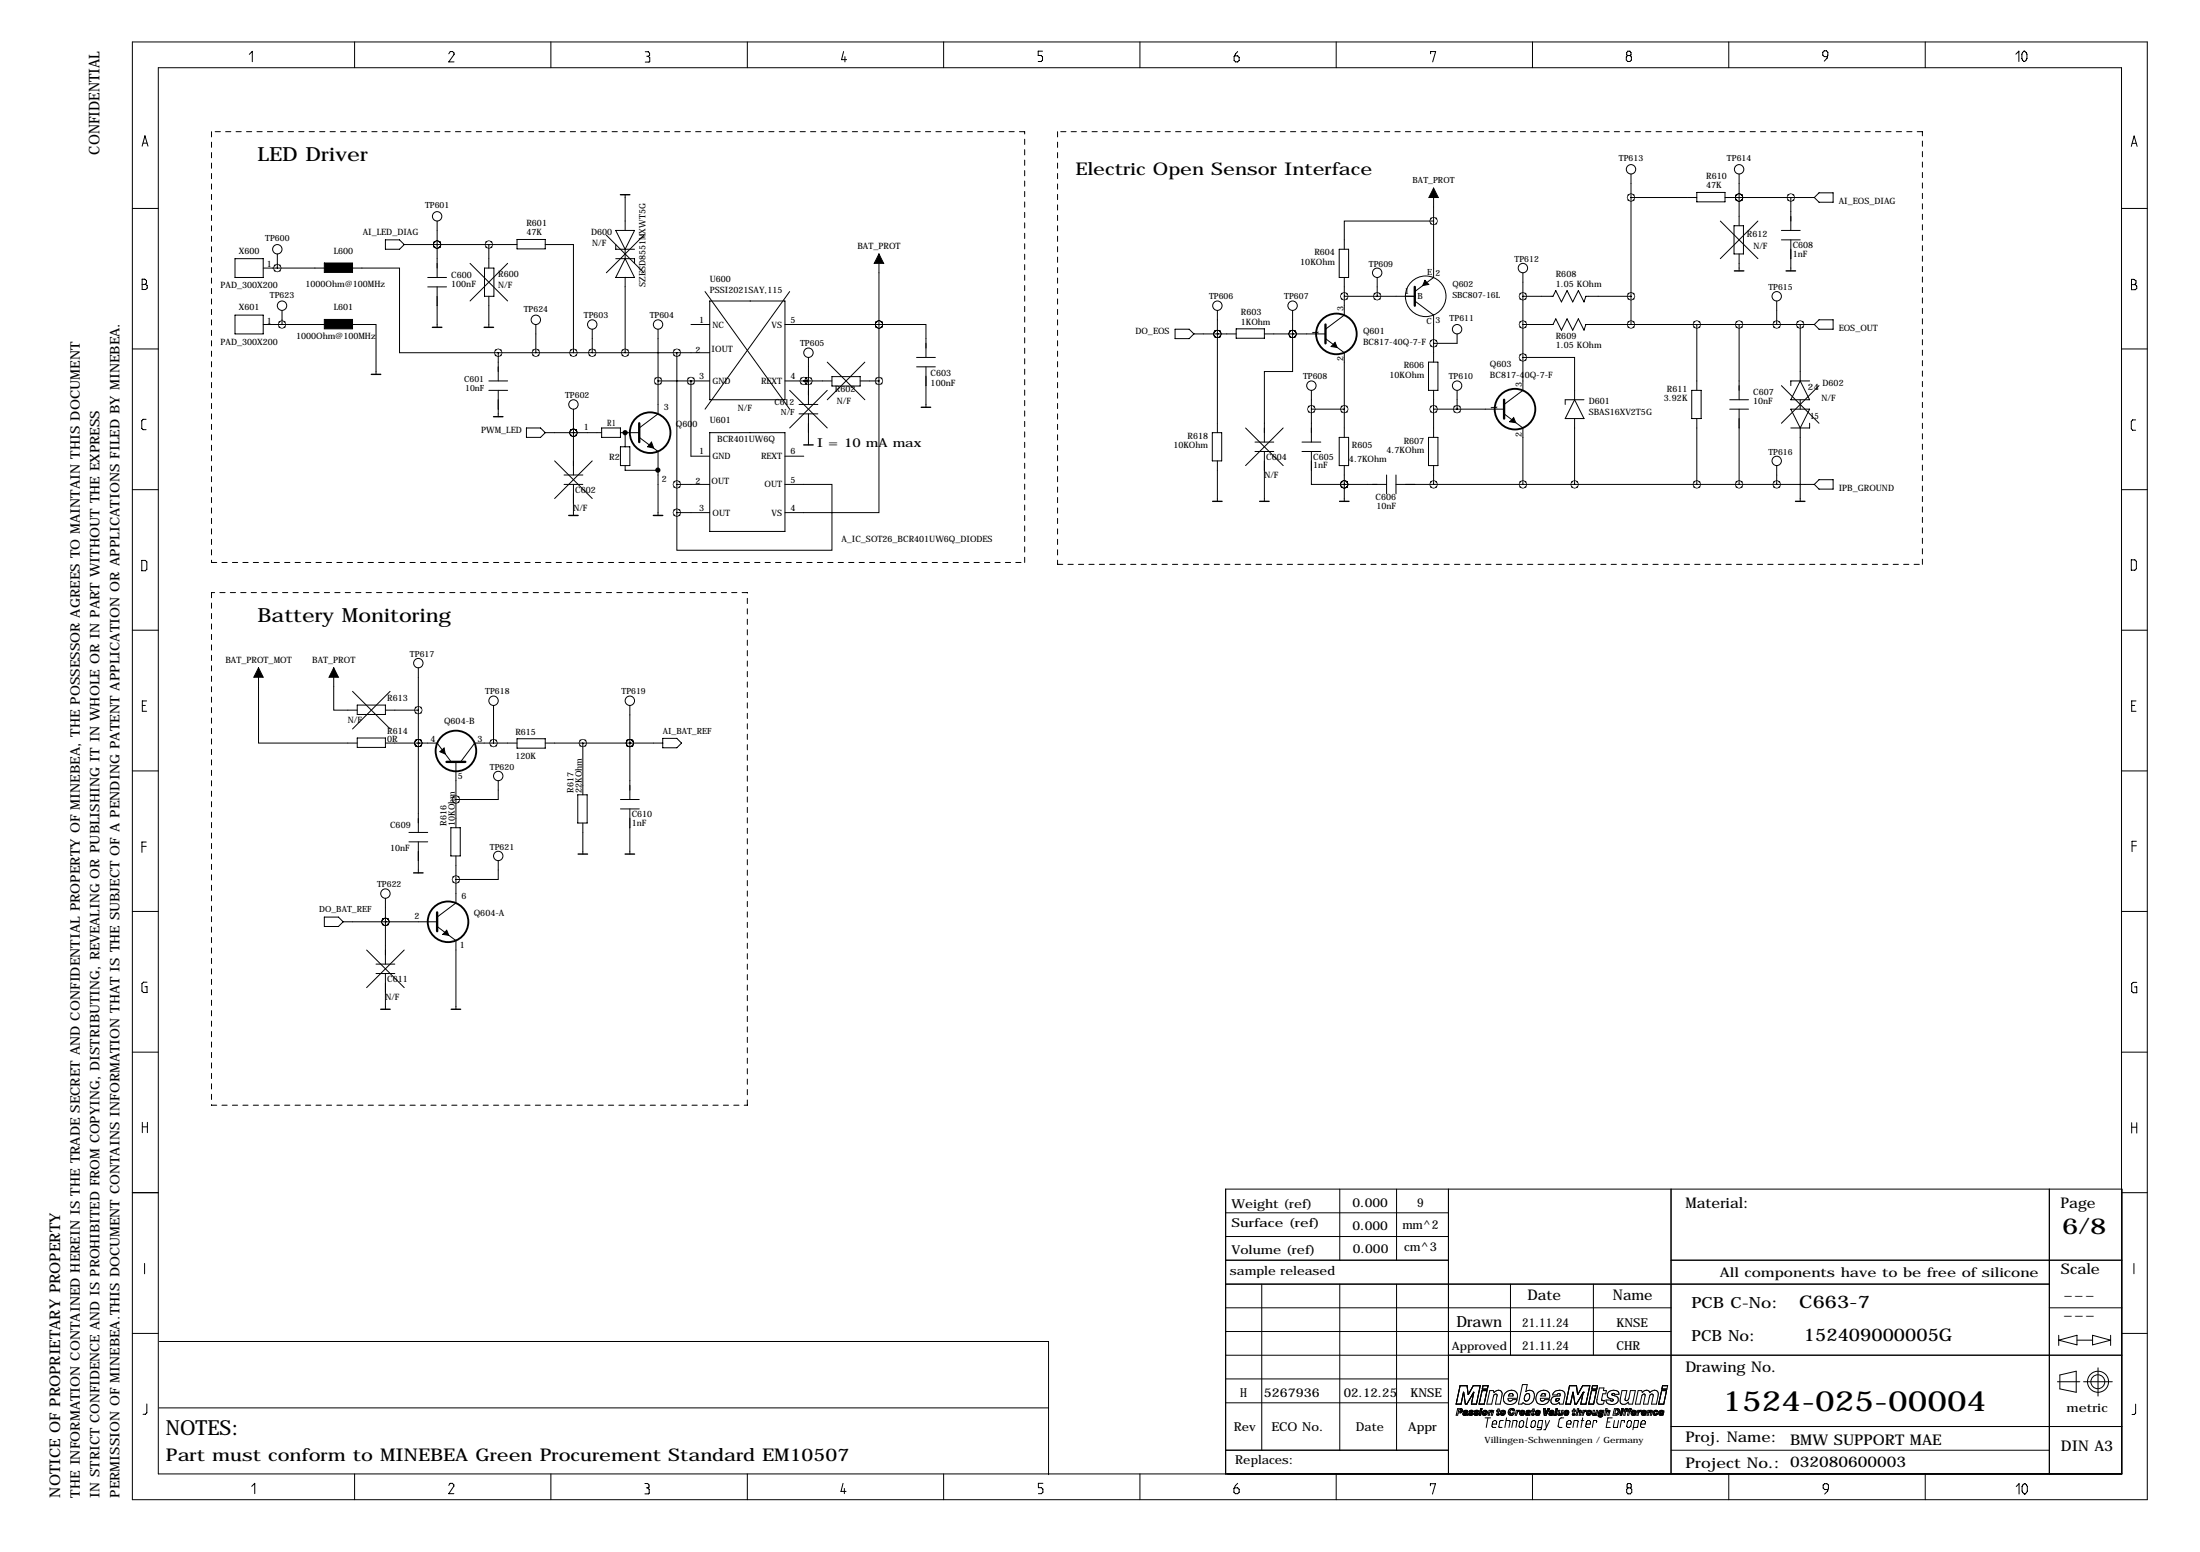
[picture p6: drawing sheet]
<svg xmlns="http://www.w3.org/2000/svg" width="594mm" height="419mm" viewBox="0 0 594 419" stroke-linecap="round" stroke-linejoin="round" font-family="sans-serif">
<g fill="none" stroke="#000" stroke-width=".27">
<path d="M35.8 11.3h544.4v393.7h-544.4zM67.4 14.7l.8-.8v2.8M95.8 11.3v7M121.3 14.5l.4-.6h.6l.4 .4v.4l-1.4 2h1.4M148.8 11.3v7M174.3 14h.9l.3 .4v.6l-.3 .2M174.8 15.2h.4M175.2 15.2l.4 .4v1l-.2 .2h-1.1M201.9 11.3v7M227.9 13.9l-.5 2.2h1.4M228.3 15.3v1.4M255 11.3v7"/>
<path d="M281.7 13.8h-1.2v1.2h.8l.4 .4v.8l-.4 .4h-.8M308 11.3v7M334.4 13.9l-.9 1.4v1l.4 .4h.5l.4-.4v-.8l-.4-.4h-.8M361 11.3v7M386.5 14.5v-.6h1.4l-.8 2.8M414.1 11.3v7M439.8 15l-.3-.2v-.6l.3-.4h.6l.3 .4v.6l-.3 .2M439.8 15l-.4 .4v.8l.4 .4h.6l.4-.4v-.8l-.4-.4M439.8 15h.6M467.1 11.3v7M493.8 15.3h-.9l-.4-.4v-.8l.4-.4h.6l.4 .4-.2 1.6-.8 .8M520.2 11.3v7"/>
<path d="M544.7 14.6l.8-.8v2.8M546.5 14.2l.6-.4 .6 .8v1.2l-.6 .8-.6-.4-.2-.4zM38.4 39.5l.8-2.8 .8 2.8M38.7 38.7h1M575.9 39.5l.7-2.8 .8 2.8M576.1 38.7h1.1M35.8 56.3h7M118.1 59.7v15.2M168.9 52.6v9.6M387.3 59.7h-24.1v7.6M387.3 50.8v24.1l-5 3.8M440.7 47v40.6"/>
<path d="M440.7 53.3h17.8M458.5 52h7.6v2.5h-7.6zM464.8 59.7l10.2 10.2M466.1 53.3h24.1M469.9 53.3h.1M469.9 47v14M475 59.7l-10.2 10.2M483.9 53.3v8.9M491.5 52.1h3.8v2.5h-3.8l-1.3-1.3zM573.2 56.3h7M38.4 76.8h1l.4 .4v.6l-.4 .4h-1v-2.8h.8l.4 .4v.6l-.4 .4M63.5 69.9h7.6v5h-7.6z"/>
<path d="M71.1 72.4h3.8M74.9 68.6v3.8M74.9 72.4h12.7M95.2 72.4h12.7v22.8h26.7M104.1 64.8h3.8l1.3 1.2-1.3 1.3h-3.8zM109.2 66h30.5M115.6 74.9h5M115.6 77.5h5M118.1 66h.1M118.1 77.5v10.9M127 71.1l10.2 10.2M130.9 72.4h2.6v7.6h-2.6z"/>
<path d="M132.1 66v6.4M137.2 71.1l-10.2 10.2M139.7 64.7h7.6v2.5h-7.6zM147.3 66h7.6v29.2M163.8 63.5l10.2 10.2M166.4 66v1.3h5M166.4 69.9h5v1.2M166.4 62.2h5l-2.5 5.1zM168.9 69.9l2.5 5h-5zM168.9 67.3v2.6M168.9 74.9v20.3M174 63.5l-10.2 10.2"/>
<path d="M190.5 78.7l22.9 31.8M213.4 78.7l-22.9 31.8M237.5 68.6v34.3M361.8 67.3h2.6v7.6h-2.6zM363.2 74.9v10.2l-5.1 3.8M372.1 74.9v5.1M411.5 73.7v31.7l-5.1 3.8M468.5 61h2.6v7.6h-2.6zM469.9 68.6v4.6M481.3 62.2h5.1M481.3 64.8h5.1M483.9 64.8v8.4"/>
<path d="M575.9 76.9h1l.4 .4v.6l-.4 .3h-1v-2.8h.6l.6 .4v.7l-.4 .4M35.8 94.2h7M63.5 85.1h7.6v5.1h-7.6zM71.1 87.6h16.5M76.2 83.8v3.8M95.2 87.6h6.4v13.5M132.1 80v8.4M134.6 95.2h57.2M134.6 95.2v7.7M144.8 87.6v7.6M160 88.9v6.3M177.8 88.9v22.9l-5.1 3.8"/>
<path d="M182.9 95.2v43.2M186.7 87.6h5.1M191.8 81.3h20.3v26.6h-20.3zM212.1 87.6h25.4M218.4 96.5v6.4M223.5 97.8l10.2 10.1M233.7 97.8l-10.2 10.1M237.5 87.6h.1M237.5 87.6h12.7v8.9M247.6 96.5h5.1M247.6 99.1h5.1M250.2 99.1v10.9"/>
<path d="M317.5 88.9h3.8l1.3 1.3-1.3 1.2h-3.8zM322.6 90.2h11.4M328.9 90.2h.1M328.9 83.8v33M334 88.8h7.6v2.5h-7.6zM341.6 90.2h16.5M349.2 90.2h.1M349.2 90.2v10.1h-7.6v19.1M349.2 83.8v6.4M358.1 91.4l5.1 3.8v22.9M363.2 80h19.1M382.3 81.3l5 3.8v12.7"/>
<path d="M386 97.8h2.5v7.6h-2.5zM393.7 90.2v2.5h-6.4M411.5 96.5h13.9v11.4M411.5 80h8.1l.8-1.5 1.5 3 1.5-3 1.5 3 1.6-3 1.5 3 .5-1.5h12.2M411.5 87.6h8.1l.8-1.5 1.5 3.1 1.5-3.1 1.5 3.1 1.6-3.1 1.5 3.1 .5-1.6h61.7M458.5 87.6v17.8M469.9 87.6v20.3M480.1 81.3v6.3M486.4 87.6v15.3M491.5 86.4h3.8v2.5h-3.8l-1.3-1.3zM573.2 94.2h7M39.5 113.2h-.8l-.4 .4v2.1l.4 .3h.8"/>
<path d="M132.1 105.4h5.1M132.1 102.9h5.1M134.6 105.4v7.1M142.2 115.6h3.8l1.3 1.2-1.3 1.3h-3.8zM147.3 116.8h15.3M154.9 116.8h.1M154.9 110.5v17.8M162.6 115.6h5v2.5h-5zM167.6 116.8h5.1M168.9 116.8v3.8M172.7 118.1l5.1 3.8v17.3M177.8 102.9h14"/>
<path d="M186.7 102.9h.1M186.7 102.9v20.3h5.1M191.8 116.8h20.3v26.7h-20.3zM212.1 102.9h12.7M213.4 105.4l10.1 10.2M215.9 109.2h5.1M215.9 111.8h5.1M217.2 102.9h.1M217.2 102.9h1.2v6.3M218.4 111.8v8.3M223.5 105.4l-10.1 10.2M224.8 101.7h7.6v2.5h-7.6z"/>
<path d="M232.4 102.9h5.1M237.5 102.9v35.5h-25.4M327.6 116.8h2.5v7.7h-2.5zM336.5 115.6l10.2 10.1M339.1 119.4h5.1M346.7 115.6l-10.2 10.1M351.8 119.4h5.1M354.3 110.5h8.9M354.3 105.4v14M361.8 118.1h2.6v7.6h-2.6zM386 118.1h2.5v7.6h-2.5zM387.3 105.4v12.7"/>
<path d="M387.3 110.5h19.1M393.7 105.4v5.1M406.4 111.8l5.1 3.8v15.2M425.4 107.9l2.6 5.1h-5.1zM425.4 113v17.8M428 107.9h-5.1v1.3M457.1 105.4h2.5v7.6h-2.5zM458.5 113v17.8M467.4 107.9h5M467.4 110.5h5M469.9 110.5v20.3M481.3 104.1l10.2 10.2"/>
<path d="M483.9 110.5h5l-2.5 5.1zM486.4 102.9l2.5 5h-5zM486.4 107.9v2.6M486.4 115.6v19.8M488.9 102.9h-5v1.2M488.9 114.3v1.3h-5M491.5 104.1l-10.2 10.2M577 113.4h-.8l-.3 .4v2l.3 .4h.8M35.8 132.2h7M149.9 124.5l10.1 10.1M152.4 128.3h5.1M152.4 130.8h5.1"/>
<path d="M154.9 130.8v8.4M160 124.5l-10.1 10.1M167.6 120.6h2.6v5.1h-2.6zM168.9 125.7v1.3h8.9M182.9 138.4h8.9M182.9 130.8h8.9M212.1 130.8h12.7v17.8h-41.9v-10.2M212.1 123.2h5.1M328.9 124.5v10.9M339.1 121.9h5.1M341.6 121.9v13.5M351.8 121.9h5.1"/>
<path d="M354.3 121.9v8.9h8.9M363.2 130.8h.1M363.2 125.7v9.7M363.2 130.8h11.4M374.6 128.3v5M377.2 130.8h113M377.2 128.3v5M387.3 125.7v5.1M480.1 125.7v5.1M491.5 129.5h3.8v2.6h-3.8l-1.3-1.3zM573.2 132.2h7M38.3 151.3h1l.4 .4v2l-.4 .4h-1z"/>
<path d="M575.9 151.2h.9l.4 .4v2l-.4 .4h-.9zM35.8 170.2h7M573.2 170.2h7M38.5 190.5h.8M39.6 189.3h-1.1v2.8h1.1M69.8 180.3v20.4h26.7M90.2 180.3v11.5h6.3M95.2 186.7l10.2 10.1M96.5 190.4h7.6v2.5h-7.6zM96.5 199.3h7.6v2.5h-7.6zM104.1 191.8h8.9M105.4 186.7l-10.2 10.1"/>
<path d="M113 180.3v44.5M133.3 190.5v10.2M139.7 199.5h7.6v2.5h-7.6zM170.2 190.5v25.4M179.1 199.4h3.8l1.2 1.3-1.2 1.2h-3.8zM576 190.5h.8M577.1 189.3h-1.1v2.8h1.1M35.8 208.2h7M104.1 200.7h14l3.8 5M113 200.7h.1M123.2 205.7v17.8M134.6 210.8v5.1h-11.4"/>
<path d="M139.7 200.7h-11.4l-3.8 5M147.3 200.7h31.8M156.1 214.6h2.5v7.6h-2.5zM157.5 200.7v13.9M167.6 215.9h5.1M167.6 218.4h5.1M170.2 200.7h.1M170.2 218.4v12.2M573.2 208.2h7M38.4 228.5h1.1M39.5 227.4h-1.1v2.8M110.5 224.8h5.1"/>
<path d="M110.5 227.3h5.1M113 227.3v8.4M121.8 223.5h2.6v7.6h-2.6zM123.2 231.1v12.7l-5.1 3.8M134.6 232.4v5.1h-11.4M157.5 222.2v8.4M576.1 228.4h1.1M577.2 227.2h-1.1v2.8M35.8 246.1h7M87.6 247.6h3.8l1.3 1.3-1.3 1.3h-3.8zM92.7 248.9h25.4M99.1 256.5l10.1 10.2"/>
<path d="M104.1 248.9h.1M104.1 242.6v17.8M109.2 256.5l-10.1 10.2M118.1 250.2l5.1 3.8v18.5M573.2 246.1h7M39.7 265.2h-.9l-.4 .4v2l.4 .4h.9v-1.6h-.5M101.6 260.4h5.1M101.6 262.9h5.1M104.1 262.9v9.6M577.3 265.3h-.9l-.4 .4v2l.4 .4h.9v-1.6h-.6M35.8 284.1h7M573.2 284.1h7"/>
<path d="M38.5 304.3h1.3M38.5 303.1v2.8M39.8 303.1v2.8M576 303.2v2.8M576 304.4h1.3M577.3 303.2v2.8M35.8 322.1h7M331.2 333.9h60.2M331.2 327.5h60.2M362 321.1v19.2M377.3 321.1v19.2M391.4 321.1v76.9"/>
<path d="M451.5 321.1v76.9M553.7 321.1v76.9M573.2 322.1h7M39.1 341.2v2.8M331.2 346.8h222.5M331.2 340.3h60.2M331.2 359.6h120.3M331.2 353.2h120.3M340.9 346.8v44.8M362 346.8v44.8M377.3 346.8v44.8M408.1 346.8v19.2"/>
<path d="M430.5 346.8v19.2M451.5 340.3h121.8M553.7 353.2h19.6M576.6 341.2v2.8M35.8 360.1h7M39.7 379.1v2.4l-.4 .4h-.6M43.1 362.3h240.2v35.9M331.2 366h242.1M331.2 378.8h60.2M331.2 372.4h60.2M396.7 376.6h.1M398.2 376l-1.9 3.2h-.4l-.4-3.2-.7 3.2h-1.4l1.1-5h1.9l.3 2.4"/>
<path d="M398.2 376h.1M398.2 376l-.6 3.2h1.3l1-5h-1.8l-1.4 2.4M400.5 375.5h1.3l-.8 3.7h-1.4zM400.7 374.2h1.4l-.2 .9h-1.4zM402.5 375.5h1l.2 .6a1.14 1.14 0 0 1 1.3-.7 1.14 1.14 0 0 1 .8 1.2l-.5 2.6h-1.2l.4-2.6a.62 .62 0 0 0-.7 0 .62 .62 0 0 0-.3 .5l-.5 2.1h-1.3zM406.8 376.1a1.9 1.9 0 0 1 3.2 .5v1h-2.5a.63 .63 0 0 0 .4 .8 .63 .63 0 0 0 .8-.4h1.2a1.98 1.98 0 0 1-1.8 1.3 1.98 1.98 0 0 1-1.9-1.1v-1zM407.8 376.6l.6-.3a.43 .43 0 0 1 .4 .7h-1.2zM408 376.4h.1M408.7 376.4v.1M411.4 373.9h1.2l-.4 1.9a1.47 1.47 0 0 1 2-.1 1.47 1.47 0 0 1 .3 1.9 1.76 1.76 0 0 1-1.1 1.5 1.76 1.76 0 0 1-1.9-.3l-.3 .4h-.9zM412.1 376.7l.5-.4h.4a1.22 1.22 0 0 1 .2 1.3 1.22 1.22 0 0 1-1 .8 1.08 1.08 0 0 1-.1-1.7zM412.1 378.3h.1"/>
<path d="M415.5 376.1a1.79 1.79 0 0 1 2-.6 1.79 1.79 0 0 1 1.2 1.7l-.1 .4h-2.4a.6 .6 0 0 0 .3 .7 .6 .6 0 0 0 .8-.2l.1-.1h1.2a1.9 1.9 0 0 1-1.7 1.3 1.9 1.9 0 0 1-1.9-1.1v-1zM416.6 376.5l.5-.2 .3 .1 .1 .6h-1.2zM417.4 376.4h.1M420 375.8a1.82 1.82 0 0 1 2.9 .7l-.5 2.7h-1l-.1-.5a1.2 1.2 0 0 1-1.4 .6 1.2 1.2 0 0 1-.9-1.2l.7-.9 1.8-.2v-.6a.47 .47 0 0 0-.4-.1 .47 .47 0 0 0-.4 .4h-1.2zM420.3 378.1h.1M420.4 377.9h.1M420.4 377.8h.1M420.5 377.7h.9l-.3 .5-.5 .2-.3-.1zM420.7 377.6l-.1 .1M421.4 377.6v.1M425 376l-.7 3.2h-1.2l1-5h1.9l.3 2.4 1.3-2.4h2l-1.1 5h-1.4l.7-3.2M425 376h.1"/>
<path d="M425 376l.6 3.2h.4l1.8-3.2M427.8 376h.1M430 375.5h1.3l-.7 3.7h-1.3zM430.3 374.2h1.3l-.2 .9h-1.3zM432.8 378.1h.1M432.8 378.1l.3-1.7h.8l.1-.9h-.8l.2-.7h-1.2l-.7 3.1a.93 .93 0 0 0 .7 1.3l1.1-.1 .2-.9h-.3M432.8 378.1l.4 .1M433.2 378.2h.1M434.5 376a1.67 1.67 0 0 1 2.9 .3v.2h-1.1a.36 .36 0 0 0-.5-.2 .36 .36 0 0 0-.2 .4 2.13 2.13 0 0 1 1.6 .8 1.7 1.7 0 0 1-.8 1.7 1.7 1.7 0 0 1-1.9-.1l-.5-.6-.1-.4h1.3a.43 .43 0 0 0 .3 .3 .43 .43 0 0 0 .5-.3l-.4-.3a1.1 1.1 0 0 1-1.2-.5 1.1 1.1 0 0 1 .1-1.3zM435.6 376.7h.1M438.3 375.5h1.3l-.5 2.2a.49 .49 0 0 0 .5 .6 .49 .49 0 0 0 .5-.6l.4-2.2h1.4l-.8 3.7h-1l-.2-.6a1.15 1.15 0 0 1-1.5 .7 1.15 1.15 0 0 1-.6-1.6zM442.6 375.5h1l.1 .5a1.09 1.09 0 0 1 1.1-.6 1.09 1.09 0 0 1 1 .7 1.2 1.2 0 0 1 1.5-.6 1.2 1.2 0 0 1 .7 1.4l-.5 2.3h-1.3l.5-2.2v-.4l-.4-.2-.5 .4-.5 2.4h-1.3l.5-2.2-.1-.5-.2-.1-.6 .4-.5 2.4h-1.2z"/>
<path d="M449 375.5h1.3l-.8 3.7h-1.3zM449.2 374.2h1.4l-.2 .9h-1.4zM555.9 373.1h6M556.3 361.8l.1 .1M556.3 361.9l4.9-1.3v2.6zM556.3 360.6v2.7M556.6 371.3l4.4-1v5.7l-4.4-.9zM561.2 361.9h4.2M563 373.1h7.7M565.4 360.6l4.9 1.3-4.9 1.3zM566.9 369.4v7.6M570.3 360.6v2.7"/>
<path d="M573.2 360.1h7M577 379.2v2.4l-.3 .4h-.6M43 380.2h240.3M95.8 398v7M148.8 398v7M201.9 398v7M255 398v7M308 398v7M331.2 398v-76.9h242.1v76.9h-530.5v-379.7h530.4v379.7M331.2 391.6h60.2M361 398v7M393.9 380.4h1l.3 .3v.4l-.5 .4h-.7l-.1 .7h-.5z"/>
<path d="M394.5 381.5h.1M394.7 381.2h-.1M394.7 381.1h.1M394.7 381.1v.1M394.8 380.8h.1M394.8 380.7h-.6l-.1 .5h.6M394.8 380.8l-.1 .3M395.1 380.5v.1M395.6 381.9h.1M395.6 381.8h.1M395.6 381.7h.1M395.6 381.7v.2"/>
<path d="M395.7 382.2h.1M395.7 381.7h.1M395.8 382h.1M395.8 381.2h.4M395.8 381.2l-.4 .1 .4-.5h.5l.3 .3-.2 1M395.8 381.2h.1M395.9 381.6h.1M395.9 381.9h.1M396 381.9h.1M396.1 381.6h-.1M396.1 381.7l-.2 .3-.3-.1M396.1 381.6v.2"/>
<path d="M396.1 381.6l-.5 .1M396.2 381.3h.1M396.2 381.2h.1M396.2 381.3l-.1 .1a.54 .54 0 0 0-.7 .1 .54 .54 0 0 0 0 .6l.3 .1M396.2 381.2v.1M396.4 382.1h.1M396.4 382.1v.1M396.4 382.2h.1M396.4 382.2h-.3v-.2l-.4 .2M396.5 381v.1M396.8 381.8h.1M396.8 381.8l.1 .3 .5 .1"/>
<path d="M396.8 381.8h.4M397 381.1h.1M397.2 381.8h.1M397.2 381.8l.1 .2 .3-.1M397.2 381.9h.1M397.4 382.2h.1M397.4 381.1h.1M397.4 381.1l.1 .2M397.4 382h.1M397.5 381.3h.1M397.5 381.3l.2 .1a.44 .44 0 0 1 .2 .6 .44 .44 0 0 1-.5 .2M397.5 381.7h.1"/>
<path d="M397.5 380.8h.1M397.5 381.1h.1M397.5 381.1l.6 .2-.3-.5h-.5l-.3 .4v.3l.5 .2M397.5 381.1h-.1M397.6 381.7h.1M397.6 381.9h.1M397.6 381.8h.1M397.6 381.7v.2M397.7 381.1h.1M398 381.8h.1M398.3 381.8h.1M398.3 381.8l.1 .3 .4 .1"/>
<path d="M398.3 381.8h.3M398.4 381.1v.4l.6 .2M398.6 381.8h.1M398.6 381.8l.1 .2 .4-.2M398.6 381.8v.1M398.8 382.2h.1M398.8 381.1h.1M398.8 381.1l.1 .2M398.8 382h.1M398.8 381.1l.7 .2-.3-.5h-.5l-.3 .4M398.9 381.3h.1M398.9 381.3l.5 .5"/>
<path d="M399 380.8h.1M399 381.9h.1M399 381.8h.1M399 381.7h.1M399 381.7v.1M399.1 381.8h.1M399.4 381.8h.1M399.4 381.8l-.2 .3-.4 .1M399.9 380.8h.4l-.3 1.4h-.3zM400 380.4h.4v.2h-.4zM400.6 382h.1M400.9 381.7h.1"/>
<path d="M400.9 381.8h.1M400.9 381.4h.1M401.1 381.9h.1M401.2 381.1h.1M401.2 381.1l-.3 .3M401.2 382.2h.1M401.3 382.9h1.4M401.3 381.1h.1M401.3 381.1l.2 .1M401.4 381.2h.1M401.4 381.2l.1 .3-.2 .4h-.3l-.1-.5M401.5 381.6l-.1 .1"/>
<path d="M401.8 381.2v.1M401.9 381.4a.78 .78 0 0 1-.5 .7 .78 .78 0 0 1-.8-.1M401.9 381.4l-.3-.5h-.6a.69 .69 0 0 0-.4 1.1M401.9 381.4h.1M402 382.9l-.4 2.6M402.6 381.1h.1M402.6 381.1l.1-.3h-.4l-.2 1.4h.3l.2-.8 .4-.3M402.7 381.2h.1M402.8 380.9h.1M402.8 380.9h.5M402.8 380.9l-.2 .2M403 381.1h.1"/>
<path d="M403 381.1l.1 .1M403 381.2h.1M403.2 384.6h1.1l.1-.6-.3-.4h-.3l-.5 .4-.2 1.1 .3 .4h.8M403.3 380.9h.1M403.4 380.9l.1 .5-.2 .8h-.4l.2-1M403.4 380.9h.1M404.5 382.1h.1M404.8 381.8h.1M404.8 381.9h.1M404.8 381.8l.2-.7h.2l.1-.3h-.3l.1-.3h-.4v.3h-.3v.3h.2l-.2 .9 .6 .2 .1-.3h-.2M404.8 381.8v.1M404.9 381.9h.1"/>
<path d="M405.5 382h.1M405.6 381l.7-.2 .4 .3a.8 .8 0 0 1-.2 .9 .8 .8 0 0 1-.8 .2l-.1-.1a.69 .69 0 0 1 0-1.1zM405.7 381.7h.1M405.7 381.7l.1 .1M405.8 381.8h.1M405.8 381.8l.1 .1M405.8 381.4h.1M405.8 381.4v.4M405.9 381.9h.1M405.9 381.2h.1M405.9 381.2l-.1 .2M406 381.9h.1"/>
<path d="M406 381.2h.3M406.1 382.2h-.1M406.2 383.6h-.8l-.2 .2-.2 1.5 .8 .2M406.2 381.8h.1M406.2 381.8l-.3 .1M406.3 381.2h.1M406.3 381.2l-.1 .6M406.3 381.3h.1M406.4 381.5h-.1M407 383.6h.9l.1 .2-.3 1.7M407.1 382.9l-.5 2.6M407.9 381.4h.1"/>
<path d="M408.3 382.2h.1M408.5 385.5l.3-1.9h1l.1 .2-.3 1.7M408.5 380.6h.1M408.5 380.6a.62 .62 0 0 0-.5 .6 .62 .62 0 0 0 .4 .7l.3-.4h.4a.84 .84 0 0 1-1.2 .6 .84 .84 0 0 1-.2-1.3 .81 .81 0 0 1 .9-.5 .81 .81 0 0 1 .6 .7h-.4v-.2M408.5 380.6l.3 .2M408.6 381.7h.1M408.8 380.8h.1M409.7 380.8h.4l-.1 .3 .6-.3-.1 .4-.5 .2-.2 .8h-.4zM409.9 381.6h.1M410.6 381.5h.1M410.6 381.5l.1-.1a.7 .7 0 0 1 1.1-.3l.1 .5h-.9l.1 .3 .4-.1M410.6 384l.5-.4h.3l.3 .4-.2 1.1-.4 .4h-.4l-.3-.4z"/>
<path d="M410.6 381.5a.65 .65 0 0 0 .5 .7 .65 .65 0 0 0 .8-.4h-.4M411 381.7h.1M411 381.4h.1M411 381.4h.6M411.1 381.2h.1M411.1 381.2l-.1 .2M411.2 381.2h.1M411.4 381.1h.1M411.5 381.8h.1M411.5 381.2h.1M411.5 381.2l.1 .2M411.5 381.2h-.4"/>
<path d="M411.6 381.4h.1M411.6 381.3h.1M412.3 382.1h.1M412.3 382.1l.3 .1M412.5 381.8h.1M412.5 381.8v.1M412.5 381.9h.1M412.5 381.7h.1M412.5 381.7l.6-.1-.3 .4-.3-.1M412.5 381.7v.1M412.6 382.2h.1M412.6 381.7h.1"/>
<path d="M412.7 382h.1M412.7 382.9l-.4 2.4 .5 .2M412.7 382.2h.1M412.7 381.2h.5M412.7 382.2h-.1M412.7 381.2h.1M412.8 381.6h.1M412.9 381.9h.1M413 381.9h.1M413 381.8h.1M413 381.6h.1M413.1 381.1h.1"/>
<path d="M413.2 381.3h.1M413.2 381.2h.1M413.2 381.3l-.9 .2-.2 .4 .2 .2M413.2 381.2v.1M413.4 381v1.2h-.4v-.2l-.3 .2M413.4 380.9h-.9l-.2 .4 .4-.1M413.4 380.9v.1M413.8 384l.5-.4h.3l.3 .4-.2 1.1-.4 .4h-.4l-.3-.4zM414.1 398v7M414.2 380.5h.3l-.1 .3h.3l-.1 .3h-.2l-.2 .7 .3 .1-.1 .3-.5-.1 .1-1h-.2zM414.2 381.8h.1M414.4 381.9h.1"/>
<path d="M414.8 381.5h.1M414.8 381.5l.1-.2a.67 .67 0 0 1 1.2-.1v.4h-.9l.1 .3 .4-.1M414.8 381.5a.61 .61 0 0 0 .5 .7 .61 .61 0 0 0 .7-.4M415.2 381.7h.1M415.2 381.4h.5M415.2 382.2h.1M415.2 381.8v.1M415.3 381.2h.1M415.3 381.2h.4M415.3 381.2l-.1 .2M415.5 381.1h.1M415.7 381.8h.1"/>
<path d="M415.7 381.2h.1M415.7 382.1h.1M415.7 381.8h.4M415.7 381.2v.2M415.7 381.4h.1M415.7 381.3h.1M416 381.1h.1M416.1 381.8h-.1M416.5 385.5l-1.1-.2 .3-1.5 .2-.2h.9l-.3 2.3-.3 .2h-.9M417.1 380.4h.4l.1 1.3 .7-1.3h.4l-1 1.8h-.4zM417.6 381.7h.1M417.6 383.6l.2 1.9"/>
<path d="M418.7 383.6l-1.2 2.5h-.4M418.8 381.8h.1M418.8 381.9h.1M418.9 381.9h.1M418.9 381.7h.1M418.9 381.9h.4M418.9 381.7l.6-.1-.1 .2M418.9 381.7v.2M418.9 382.2h.1M419 382h.1M419 382.2h.1M419 381.2h.1"/>
<path d="M419.1 381.1h.1M419.2 381.6h.1M419.3 381.9h.1M419.4 381.8l-.1 .1M419.4 381.6h-.1M419.4 381.8h.1M419.5 381.3h.1M419.5 381.2h.1M419.5 381.3l-.6 .1a.41 .41 0 0 0-.4 .4 .41 .41 0 0 0 .4 .4M419.8 381l-.1 1.2h-.4l.1-.2-.5 .2M419.8 380.9l-.7-.1-.4 .4 .3 .1 .4-.2 .1 .2M419.8 380.9v.1"/>
<path d="M420.5 380.4h.3l-.4 1.8h-.3zM421.2 382.2h.1M421.4 381.9h.1M421.4 381.9l.1-1.1h-.4l-.1 1.3 .3 .1 .5-.2M421.8 382h.1M421.8 381.6h.1M421.8 381.6l-.4 .3M421.8 381.6l.2-.8h.4l-.3 1.4h-.4l.1-.2M422.5 382.9h-.7l-.5 .3-.3 1.9 .3 .4h.7M422.6 381.5h.1M422.6 381.5l.3 .7 .7-.1 .2-.3M422.6 381.8h.1"/>
<path d="M422.9 381.7h.1M423 381.4h.1M423 381.4h.5M423 381.3h.1M423.1 381.2h.1M423.3 384.6h1.1l.1-.6-.3-.4h-.4l-.4 .4-.2 1.1 .3 .4h.7M423.4 381.1h.1M423.4 381.1l-.4 .3M423.4 381.1l.1 .3M423.5 381.8h.1M423.5 381.2h.1M423.5 381.8h.3"/>
<path d="M423.5 381.4h.1M423.5 381.3h.1M423.8 381.1h.1M423.8 381.1l-.1-.2a.74 .74 0 0 0-1.1 .6M423.8 381.1l.1 .5h-1l.2 .3 .4-.1M423.8 381.8h.1M424.9 382.1h.1M425 385.5l.3-1.9h1l.1 .2-.3 1.7M425.2 381.8h.1M425.2 381.9h.1M425.2 381.8l.2-.7h.3v-.3h-.3l.1-.3h-.4v.3h-.3v.3h.2l-.2 .9 .6 .2 .1-.3h-.2M425.2 381.8v.1"/>
<path d="M425.3 381.9h.1M426.4 381h.1M426.4 381l.2-.6h-.4l-.4 1.8h.4l.3-1h.4M426.5 380.9h.7M426.8 381.2h.1M426.9 380.8h.1M426.9 381.2l-.2 1h.3l.2-.8M427.2 381.4h.1M427.2 380.9v.1M427.2 381v.4M427.2 383.6h.7M427.6 382.9l-.4 2.6"/>
<path d="M427.7 380.8h.3v.3l.6-.3-.1 .4-.5 .2-.2 .8h-.4zM428.5 384.6h1.2l.1-.6-.3-.4h-.4l-.4 .4-.3 1.1 .4 .4h.7M428.7 381.9l.1 .1M429 381.7h.1M429.1 381.8h.1M429.1 381.4l.1 .5M429.1 381.4h.1M429.2 381.9h.1M429.3 381.9h.1M429.4 382.2h-.1M429.5 381.8h.1M429.5 381.8l-.3 .1"/>
<path d="M429.5 381.2l-.4 .2M429.6 381.2h.1M429.6 381.2l-.1 .6M429.7 380.9l-.1-.1a.8 .8 0 0 0-.8 .4 .8 .8 0 0 0 0 .8M429.7 380.9h.1M429.8 380.9l.2 .3a.77 .77 0 0 1-.8 1l-.4-.2M430.3 381.8h.1M430.3 381.8a.45 .45 0 0 0 .3 .4 .45 .45 0 0 0 .5-.2M430.3 381.8l.2-1h.3v1.1M430.3 382.1h.1M430.7 381.7h.1M430.8 381.9h.1"/>
<path d="M431.1 382h.1M431.2 381.6h.1M431.2 381.6l-.4 .3M431.2 381.6l.1-.8h.4l-.3 1.4h-.3v-.2M431.3 384.1v-.5h-.7l-.4 1.9M432.2 382.3h.1M432.3 381.6h.1M432.3 381.4h.1M432.4 382.7h.1M432.5 381.9h.1M432.6 381.1l-.3 .6 .1 .2 .3-.1M432.6 381.1l.3 .1-.1 .5"/>
<path d="M432.6 381.1h.1M432.7 381.8h.1M432.8 382h.1M432.8 382l-.3 .4-.7-.2 .2 .4 .4 .1M432.8 381.7l-.1 .1M432.8 381.7v.3M432.9 381.4h.1M433 381.1h.1M433 381.1a.62 .62 0 0 0-1.1 .2 .62 .62 0 0 0 .8 .8l.1-.1M433 381.1v-.3h.4l-.4 1.5-.6 .4M434.1 381h.1M434.1 381l.1-.6h-.3l-.4 1.8h.4l.4-1.1 .2 .1-.1 1h.3l.2-1.2"/>
<path d="M434.1 381l.2-.2 .6 .2M434.3 384h.7M434.8 380.9h.1M435.6 382.9h-1.2l-.4 2.6h1.1M436.2 383.6l-.3 1.7 .2 .2h.9l.3-1.9M436.2 380.4h.9a.9 .9 0 0 1 .5 .8 .9 .9 0 0 1-.4 .8l-1.4 .2zM436.9 381.8h.1M437 380.7l.1 .1M437.1 380.8l-.6-.1-.2 1.1h.6M437.1 380.8a.7 .7 0 0 1-.2 1M437.4 380.5v.1M438.1 380.8h.4l-.4 1.4h-.3z"/>
<path d="M438.2 380.4h.4l-.1 .2h-.4zM438.9 384.1l-.1-.5h-.7l-.4 1.9M439.1 380.5l.6-.1v.2l-.3 .1-.1 .1h.3l-.1 .3h-.2l-.2 1.1h-.4l.2-1.1h-.2l.1-.3h.2zM440.1 383.6h.4l.3 .4-.2 1.1-.4 .4h-.4l-.3-.4 .2-1.1zM440.4 380.7h.1M440.7 380.6h.1M440.7 380.6v-.2a.46 .46 0 0 0-.5 0 .46 .46 0 0 0-.2 .4h-.2v.3h.2l-.3 1.1h.4l.2-1.1h.3v-.3h-.2v-.1M440.7 380.6l-.3 .1M440.7 381.5h.1M440.7 381.5a.63 .63 0 0 0 .5 .7 .63 .63 0 0 0 .8-.4M441 381l-.3 .5M441 380.9l.7-.1a.52 .52 0 0 1 .3 .8h-.9l.1 .3 .4-.1"/>
<path d="M441 382.2h.1M441 380.9v.1M441.1 381.7h.1M441.1 381.4h.6M441.3 385.5l1.2-.2 .2-1.5-.1-.2h-.9l-.5 2.5M441.4 381.1h.1M441.6 381.8h.1M441.6 381.8h.4M441.7 381.2h.1M441.7 381.2l-.3-.1-.3 .3M441.7 382.1h.1M441.7 381.2v.1"/>
<path d="M441.7 381.4h.1M441.7 381.3h.1M441.7 381.3v.1M442 381.1h.1M442 381.8h.1M442.7 381.6h.1M442.8 381.1h.1M442.8 381.1l.1-.3h-.4l-.2 1.4h.3l.1-.6M442.8 381.1l.6-.3-.1 .4h-.4l-.2 .4M443.1 381.2h-.1M443.3 380.8h.1M443.3 384.6h1.2l.1-.6-.4-.4h-.3l-.5 .4-.2 1.1 .4 .4h.7"/>
<path d="M443.5 381.5h.1M443.8 381.7h.1M443.8 382.2h.1M443.8 381.4h.1M443.8 381.8v-.2h1a.52 .52 0 0 0-.4-.8h-.4l-.4 .4-.1 .6a.69 .69 0 0 0 1.2 0M443.8 381.4h.6M443.8 381.8h.1M443.9 381.3h.1M444 381.2h.1M444.1 381.1h.1M444.1 381.1l-.3 .3M444.1 381.1l.3 .1"/>
<path d="M444.3 381.8h.1M444.3 381.8l-.1 .1-.4-.1M444.3 381.8h.4M444.4 382.1h.1M444.4 381.2h.1M444.4 381.2v.1M444.4 381.4h.1M444.4 381.3h.1M444.4 381.3v.1M444.7 381.1h.1M444.7 381.8h.1M445.5 381.5h.1"/>
<path d="M445.6 381.1h.1M445.6 381.1v-.3h-.3l-.3 1.4h.4l.1-.7M445.7 381.2h.1M445.7 381.2l-.2 .3M445.9 381.1h.1M445.9 381.1l-.2 .1M446.3 380.9l-.5-.1-.2 .3M446.3 380.9h.1M446.3 380.9l-.1 1.3h-.3v-1.1M447.1 381.8v.1M447.1 381.2v.7M447.2 381.9h.1"/>
<path d="M447.2 381.2h.3M447.2 381.2h-.1M447.6 381.2h.1M447.6 381.2h.4M448 381.2l-.2-.3a.77 .77 0 0 0-1 .2 .77 .77 0 0 0 0 .9 .71 .71 0 0 0 1.1-.3l-.8 .2M448 381.2h.1M448.2 381.5h.1M448.2 381.5l.3-.6 .6-.1a.52 .52 0 0 1 .4 .8h-.9l.1 .3 .4-.1M448.2 381.5a.63 .63 0 0 0 .5 .7 .63 .63 0 0 0 .7-.4M448.5 382.2h.1M448.6 381.7h.1M448.7 381.2h.1"/>
<path d="M448.9 381.1h.1M449.1 381.8h.1M449.1 381.8h.3M449.1 381.2h.1M449.1 381.2l-.3-.1-.2 .3h.6M449.1 382.1h.1M449.1 381.2l.1 .1M449.2 382.1h.1M449.2 381.4h.1M449.2 381.3h.1M449.2 381.3v.1M449.4 381.1h.1"/>
<path d="M449.4 381.8h.1M451.5 391.6h102.2M451.5 385.2h121.8M467.1 398v7M520.2 398v7M68 401.4l.8-.8v2.8M121.3 401.1l.3-.5h.6l.4 .4v.3l-1.3 2.1h1.3M174.2 400.6h.8l.4 .4v.6l-.4 .2M174.7 401.8h.3M175 401.8l.4 .4v1l-.2 .2h-1M227.8 400.6l-.6 2.1h1.4M228.1 401.9v1.5"/>
<path d="M281.8 400.6h-1.2v1.1h.8l.4 .4v.8l-.4 .5h-.8M334.4 400.6l-.6 .6-.4 .8v.9l.4 .5h.6l.4-.5v-.7l-.4-.4h-.8M386.5 401.2v-.5h1.4l-.9 2.8M439.9 401.8l-.3-.2v-.6l.3-.4h.6l.2 .4v.6l-.2 .2M439.9 401.8l-.4 .4v.8l.4 .4h.6l.4-.4v-.8l-.4-.4M439.9 401.8h.6M493.9 402.2h-.9l-.4-.4v-.8l.4-.3h.6l.4 .3-.2 1.6-.8 .9M544.8 401.4l.7-.7v2.8M546.6 401l.6-.3 .6 .7v1.2l-.6 .9h-.2l-.6-.9v-1.2z"/>
<circle cx="118.1" cy="58.4" r="1.27"/>
<circle cx="440.7" cy="45.7" r="1.27"/>
<circle cx="469.9" cy="45.7" r="1.27"/>
<circle cx="74.9" cy="67.3" r="1.27"/>
<circle cx="372.1" cy="73.7" r="1.27"/>
<circle cx="411.5" cy="72.4" r="1.27"/>
<circle cx="76.2" cy="82.5" r="1.27"/>
<circle cx="144.8" cy="86.4" r="1.27"/>
<circle cx="160" cy="87.6" r="1.27"/>
<circle cx="177.8" cy="87.6" r="1.27"/>
<circle cx="218.4" cy="95.2" r="1.27"/>
<circle cx="328.9" cy="82.5" r="1.27"/>
<circle cx="349.2" cy="82.5" r="1.27"/>
<circle cx="385.2" cy="80" r="5.5"/>
<circle cx="393.7" cy="88.9" r="1.27"/>
<circle cx="480.1" cy="80" r="1.27"/>
<circle cx="154.9" cy="109.2" r="1.27"/>
<circle cx="354.3" cy="104.1" r="1.27"/>
<circle cx="393.7" cy="104.1" r="1.27"/>
<circle cx="480.1" cy="124.5" r="1.27"/>
<circle cx="113" cy="179.1" r="1.27"/>
<circle cx="133.3" cy="189.2" r="1.27"/>
<circle cx="170.2" cy="189.2" r="1.27"/>
<circle cx="134.6" cy="209.5" r="1.27"/>
<circle cx="134.6" cy="231.1" r="1.27"/>
<circle cx="104.1" cy="241.3" r="1.27"/>
<circle cx="566.8" cy="373.1" r="1.88"/>
<circle cx="566.9" cy="373.1" r="2.84"/>
</g>
<path d="M57.1 35.6v116.3M276.9 35.6h-219.8M285.8 35.6v116.8M519.4 35.6h-233.6M57.1 151.9h219.8M276.9 151.9v-116.3M285.8 152.4h233.6M519.4 152.4v-116.8M57.1 160v138.4M201.9 160h-144.8M57.1 298.4h144.8M201.9 298.4v-138.4" fill="none" stroke="#000" stroke-width=".27" stroke-dasharray="1.4 1.4"/>
<path d="M382.3 77.5v5.1M358.1 87.6v5.1M172.7 114.3v5.1M406.4 107.9v5.1M120.6 205.7h5.1M118.1 246.4v5.1" fill="none" stroke="#000" stroke-width=".63"/>
<path d="M387.3 50.8l1.3 2.5h-2.5zM87.6 71h7.6v2.6h-7.6zM237.5 68.6l1.3 2.5h-2.6zM385 75.7l1 1.1-1.6 .3zM87.6 86.3h7.6v2.5h-7.6zM360.7 92.5l.6 1.3-1.6-.2zM409 112.8l.5 1.3-1.6-.2zM176 119.4l.6 1.6-1.6-.4zM69.8 180.3l1.3 2.6h-2.5zM90.2 180.3l1.2 2.6h-2.5zM118.9 203l1.1-1 .3 1.6zM120.7 251.2l.6 1.4-1.7-.3z" fill="#000" stroke="#000" stroke-width=".27"/>
<g fill="none" stroke="#000" stroke-width=".51">
<circle cx="361.1" cy="90.2" r="5.5"/>
<circle cx="175.7" cy="116.8" r="5.5"/>
<circle cx="409.3" cy="110.5" r="5.5"/>
<circle cx="123.2" cy="202.8" r="5.5"/>
<circle cx="121.1" cy="248.9" r="5.5"/>
</g>
<g fill="none" stroke="#000" stroke-width=".69">
<circle cx="168.9" cy="116.8" r=".36"/>
<circle cx="177.7" cy="126.9" r=".36"/>
</g>
<g fill="none" stroke="#000" stroke-width=".38">
<path d="M167.6 52.6h2.6M468.6 73.2h2.6M482.6 73.2h2.5M116.8 88.4h2.6M130.8 88.4h2.5M100.3 101.1h2.6M133.3 112.5h2.6M248.9 110h2.6M153.7 139.2h2.5M176.5 139.2h2.6M217.2 120.1h2.5M327.7 135.4h2.5"/>
<path d="M340.4 135.4h2.5M361.9 135.4h2.6M485.1 135.4h2.6M111.8 235.7h2.5M156.2 230.6h2.5M168.9 230.6h2.5M102.9 272.5h2.5M121.9 272.5h2.6"/>
</g>
<path d="M387.3 110.5a.07 .07 0 0 0 .1 0 .07 .07 0 0 0-.1 0zM458.4 130.8a.07 .07 0 0 0 .1 0 .07 .07 0 0 0-.1 0zM363.1 130.8a.1 .1 0 0 0 .2 0 .1 .1 0 0 0-.2 0zM469.8 87.6a.1 .1 0 0 0 .2 0 .1 .1 0 0 0-.2 0zM469.8 130.8a.1 .1 0 0 0 .2 0 .1 .1 0 0 0-.2 0zM411.4 80a.1 .1 0 0 0 .2 0 .1 .1 0 0 0-.2 0zM480 87.6a.07 .07 0 0 0 .1 0 .07 .07 0 0 0-.1 0zM480 130.8a.07 .07 0 0 0 .1 0 .07 .07 0 0 0-.1 0zM354.3 110.5a.07 .07 0 0 0 .1 0 .07 .07 0 0 0-.1 0zM328.9 90.2a.07 .07 0 0 0 .1 0 .07 .07 0 0 0-.1 0zM393.6 110.5a.1 .1 0 0 0 .2 0 .1 .1 0 0 0-.2 0zM411.4 87.6a.1 .1 0 0 0 .2 0 .1 .1 0 0 0-.2 0zM411.4 130.8a.1 .1 0 0 0 .2 0 .1 .1 0 0 0-.2 0zM349.2 90.2a.07 .07 0 0 0 .1 0 .07 .07 0 0 0-.1 0zM363.1 80a.1 .1 0 0 0 .2 0 .1 .1 0 0 0-.2 0zM363.1 110.5a.1 .1 0 0 0 .2 0 .1 .1 0 0 0-.2 0zM387.3 59.7a.07 .07 0 0 0 .1 0 .07 .07 0 0 0-.1 0zM372 80a.1 .1 0 0 0 .2 0 .1 .1 0 0 0-.2 0zM387.3 92.7a.07 .07 0 0 0 .1 0 .07 .07 0 0 0-.1 0zM458.4 87.6a.07 .07 0 0 0 .1 0 .07 .07 0 0 0-.1 0zM440.6 87.6a.1 .1 0 0 0 .2 0 .1 .1 0 0 0-.2 0zM425.4 130.8a.07 .07 0 0 0 .1 0 .07 .07 0 0 0-.1 0zM411.4 96.5a.1 .1 0 0 0 .2 0 .1 .1 0 0 0-.2 0zM237.4 87.6a.1 .1 0 0 0 .2 0 .1 .1 0 0 0-.2 0zM157.4 200.7a.1 .1 0 0 0 .2 0 .1 .1 0 0 0-.2 0zM170.1 200.7a.1 .1 0 0 0 .2 0 .1 .1 0 0 0-.2 0zM170.1 200.7a.1 .1 0 0 0 .2 0 .1 .1 0 0 0-.2 0zM133.3 200.7a.07 .07 0 0 0 .1 0 .07 .07 0 0 0-.1 0zM123.1 237.5a.1 .1 0 0 0 .2 0 .1 .1 0 0 0-.2 0zM123.1 215.9a.1 .1 0 0 0 .2 0 .1 .1 0 0 0-.2 0zM104.1 248.9a.07 .07 0 0 0 .1 0 .07 .07 0 0 0-.1 0zM154.9 116.8a.07 .07 0 0 0 .1 0 .07 .07 0 0 0-.1 0zM177.7 102.9a.1 .1 0 0 0 .2 0 .1 .1 0 0 0-.2 0zM218.4 102.9a.07 .07 0 0 0 .1 0 .07 .07 0 0 0-.1 0zM159.9 95.3a.1 .1 0 0 0 .2 0 .1 .1 0 0 0-.2 0zM237.4 87.6a.1 .1 0 0 0 .2 0 .1 .1 0 0 0-.2 0zM486.3 87.6a.1 .1 0 0 0 .2 0 .1 .1 0 0 0-.2 0zM349.2 90.2a.07 .07 0 0 0 .1 0 .07 .07 0 0 0-.1 0zM154.9 116.8a.07 .07 0 0 0 .1 0 .07 .07 0 0 0-.1 0zM104.1 248.9a.07 .07 0 0 0 .1 0 .07 .07 0 0 0-.1 0zM113 200.7a.07 .07 0 0 0 .1 0 .07 .07 0 0 0-.1 0zM113 200.7a.07 .07 0 0 0 .1 0 .07 .07 0 0 0-.1 0zM363.1 130.8a.1 .1 0 0 0 .2 0 .1 .1 0 0 0-.2 0zM387.3 130.8a.07 .07 0 0 0 .1 0 .07 .07 0 0 0-.1 0zM168.8 95.3a.1 .1 0 0 0 .2 0 .1 .1 0 0 0-.2 0zM154.9 95.3a.07 .07 0 0 0 .1 0 .07 .07 0 0 0-.1 0zM132 66a.1 .1 0 0 0 .2 0 .1 .1 0 0 0-.2 0zM118 66a.1 .1 0 0 0 .2 0 .1 .1 0 0 0-.2 0zM440.6 80a.1 .1 0 0 0 .2 0 .1 .1 0 0 0-.2 0zM118 66a.1 .1 0 0 0 .2 0 .1 .1 0 0 0-.2 0zM440.6 53.3a.1 .1 0 0 0 .2 0 .1 .1 0 0 0-.2 0zM469.8 53.3a.1 .1 0 0 0 .2 0 .1 .1 0 0 0-.2 0zM113 191.8a.07 .07 0 0 0 .1 0 .07 .07 0 0 0-.1 0zM469.8 53.3a.1 .1 0 0 0 .2 0 .1 .1 0 0 0-.2 0zM483.8 53.3a.07 .07 0 0 0 .1 0 .07 .07 0 0 0-.1 0zM328.9 90.2a.07 .07 0 0 0 .1 0 .07 .07 0 0 0-.1 0zM74.9 72.4a.07 .07 0 0 0 .1 0 .07 .07 0 0 0-.1 0zM134.5 95.3a.1 .1 0 0 0 .2 0 .1 .1 0 0 0-.2 0zM76.1 87.6a.1 .1 0 0 0 .2 0 .1 .1 0 0 0-.2 0zM144.7 95.3a.1 .1 0 0 0 .2 0 .1 .1 0 0 0-.2 0zM217.1 102.9a.07 .07 0 0 0 .1 0 .07 .07 0 0 0-.1 0zM186.6 102.9a.1 .1 0 0 0 .2 0 .1 .1 0 0 0-.2 0zM237.4 102.9a.1 .1 0 0 0 .2 0 .1 .1 0 0 0-.2 0zM182.8 95.3a.1 .1 0 0 0 .2 0 .1 .1 0 0 0-.2 0zM182.8 130.8a.1 .1 0 0 0 .2 0 .1 .1 0 0 0-.2 0zM182.8 138.4a.1 .1 0 0 0 .2 0 .1 .1 0 0 0-.2 0z" fill="#000" stroke="#000" stroke-width="2"/>
<text font-size="7.6" x="465.4" y="381.2">1524-025-00004</text>
<text font-size="6" x="557.2" y="333.3">6/8</text>
<text font-size="5.6" x="44.8" y="387.5">NOTES:</text>
<g font-size="5.3">
<text x="69.6" y="43.4">LED Driver</text>
<text x="69.6" y="167.9">Battery Monitoring</text>
</g>
<g font-size="4.7">
<text x="290.6" y="47.2">Electric Open Sensor Interface</text>
<text x="486.2" y="353.3">C663-7</text>
<text x="487.4" y="362.2">152409000005G</text>
<text x="44.8" y="394.6">Part must conform to MINEBEA Green Procurement Standard EM10507</text>
</g>
<g font-size="4.1">
<text x="457" y="353.3">PCB C-No:</text>
<text x="393.5" y="358.3">Drawn</text>
<text x="457" y="362.2">PCB No:</text>
</g>
<g font-size="4">
<text x="26.9" y="41.8" transform="rotate(-90 26.9 41.8)">CONFIDENTIAL</text>
<text x="455.4" y="326.1">Material:</text>
<text x="556.7" y="326.1">Page</text>
<text x="556.9" y="343.9">Scale</text>
<text x="412.7" y="351">Date</text>
<text x="435.8" y="351">Name</text>
<text x="557.3" y="356.4">---</text>
<text x="455.4" y="370.6">Drawing No.</text>
<text x="455.4" y="389.4">Proj. Name:</text>
<text x="483.7" y="390.1">BMW SUPPORT MAE</text>
<text x="556.9" y="391.9">DIN A3</text>
<text x="455.4" y="396.5">Project No.: 032080600003</text>
<text x="16.3" y="404.4" transform="rotate(-90 16.3 404.4)">NOTICE OF PROPRIETARY PROPERTY</text>
</g>
<text font-size="3.9" x="557.4" y="351.2">---</text>
<g font-size="3.6">
<text x="464.7" y="344.8">All components have to be free of silicone</text>
<text x="21.6" y="404.4" transform="rotate(-90 21.6 404.4)">THE INFORMATION CONTAINED HEREIN IS THE TRADE SECRET AND CONFIDENTIAL PROPERTY OF MINEBEA, THE POSSESSOR AGREES TO MAINTAIN THIS DOCUMENT</text>
<text x="26.9" y="404.4" transform="rotate(-90 26.9 404.4)">IN STRICT CONFIDENCE AND IS PROHIBITED FROM COPYING, DISTRIBUTING, REVEALING OR PUBLISHING IT IN WHOLE OR IN PART WITHOUT THE EXPRESS</text>
<text x="32.3" y="404.4" transform="rotate(-90 32.3 404.4)">PERMISSION OF MINEBEA.THIS DOCUMENT CONTAINS INFORMATION THAT IS THE SUBJECT OF A PENDING PATENT APPLICATION OR APPLICATIONS FILED BY MINEBEA.</text>
</g>
<g font-size="3.3">
<text x="220.8" y="120.8">I = 10 mA max</text>
<text x="332.7" y="326.1">Weight (ref)</text>
<text x="365.4" y="325.8">0.000</text>
<text x="382.9" y="325.8">9</text>
<text x="332.7" y="331.4">Surface (ref)</text>
<text x="365.4" y="332">0.000</text>
<text x="378.9" y="331.8">mm^2</text>
<text x="332.7" y="338.5">Volume (ref)</text>
<text x="365.5" y="338.3">0.000</text>
<text x="379.4" y="337.9">cm^3</text>
<text x="332.3" y="344.3">sample released</text>
<text x="411.3" y="358.3">21.11.24</text>
<text x="436.7" y="358.3">KNSE</text>
<text x="411.3" y="364.6">21.11.24</text>
<text x="436.7" y="364.6">CHR</text>
<text x="335.1" y="377.3">H</text>
<text x="341.5" y="377.3">5267936</text>
<text x="363.1" y="377.3">02.12.25</text>
<text x="381.1" y="377.3">KNSE</text>
<text x="558.4" y="381.2">metric</text>
<text x="333.4" y="386.5">Rev</text>
<text x="343.5" y="386.5">ECO No.</text>
<text x="366.4" y="386.5">Date</text>
<text x="380.5" y="386.5">Appr</text>
<text x="333.8" y="395.4">Replaces:</text>
</g>
<text font-size="3.1" x="392.3" y="364.6">Approved</text>
<g font-size="2.4">
<text x="461" y="48.3">R610</text>
<text x="461" y="50.8">47K</text>
<text x="496.8" y="55">AI_EOS_DIAG</text>
<text x="98" y="63.5">AI_LED_DIAG</text>
<text x="142.2" y="61">R601</text>
<text x="142.2" y="63.5">47K</text>
<text x="159.7" y="63.5">D600</text>
<text x="472" y="63.9">R612</text>
<text x="64.5" y="68.6">X600</text>
<text x="90.2" y="68.6">L600</text>
<text x="160" y="66.4">N/F</text>
<text x="231.7" y="67.3">BAT_PROT</text>
<text x="351.3" y="71.5">10KOhm</text>
<text x="355.1" y="69">R604</text>
<text x="473.8" y="67.3">N/F</text>
<text x="484.4" y="67.1">C608</text>
<text x="484.4" y="69.3">1nF</text>
<text x="59.6" y="77.9">PAD_300X200</text>
<text x="72.1" y="72.1">1</text>
<text x="82.5" y="77.5">1000Ohm@100MHz</text>
<text x="121.9" y="75.2">C600</text>
<text x="121.9" y="77.5">100nF</text>
<text x="134.6" y="74.9">R600</text>
<text x="134.6" y="77.9">N/F</text>
<text x="174.4" y="77.5" transform="rotate(-90 174.4 77.5)">SZESD8551MXWT5G</text>
<text x="191.8" y="76.2">U600</text>
<text x="420.4" y="74.9">R608</text>
<text x="420.4" y="77.5">1.05 KOhm</text>
<text x="64.5" y="83.8">X601</text>
<text x="90.2" y="83.8">L601</text>
<text x="191.8" y="79.1">PSSI2021SAY,115</text>
<text x="72.1" y="87.4">1</text>
<text x="188.9" y="87.1">1</text>
<text x="192.5" y="88.5">NC</text>
<text x="208.5" y="88.5">VS</text>
<text x="213.6" y="87.1">5</text>
<text x="335.3" y="85.1">R603</text>
<text x="335.3" y="87.6">1KOhm</text>
<text x="363" y="84.1" transform="rotate(-90 363 84.1)">3</text>
<text x="496.8" y="89.3">EOS_OUT</text>
<text x="59.6" y="93.1">PAD_300X200</text>
<text x="80" y="91.4">1000Ohm@100MHz</text>
<text x="187.9" y="95.3">2</text>
<text x="192.3" y="95.1">IOUT</text>
<text x="306.8" y="90.2">DO_EOS</text>
<text x="356.2" y="90.5" transform="rotate(-90 356.2 90.5)">1</text>
<text x="368.3" y="90.2">Q601</text>
<text x="368.3" y="93.1">BC817-40Q-7-F</text>
<text x="420.4" y="91.4">R609</text>
<text x="420.4" y="94">1.05 KOhm</text>
<text x="251.5" y="101.6">C603</text>
<text x="363" y="97.6" transform="rotate(-90 363 97.6)">2</text>
<text x="375.5" y="102">10KOhm</text>
<text x="379.3" y="99.5">R606</text>
<text x="402.6" y="99.1">Q603</text>
<text x="402.6" y="102">BC817-40Q-7-F</text>
<text x="188.9" y="102.4">3</text>
<text x="192.5" y="103.7">GND</text>
<text x="205.6" y="103.7">REXT</text>
<text x="213.6" y="102.4">4</text>
<text x="225.6" y="105.8">R602</text>
<text x="251.5" y="104.1">100nF</text>
<text x="411.2" y="104.4" transform="rotate(-90 411.2 104.4)">3</text>
<text x="450.4" y="105.8">R611</text>
<text x="473.7" y="106.7">C607</text>
<text x="488.5" y="105.4">24</text>
<text x="492.5" y="104.1">D602</text>
<text x="179.3" y="110.6">3</text>
<text x="199.4" y="110.9">N/F</text>
<text x="226.1" y="109.2">N/F</text>
<text x="404.5" y="110.8" transform="rotate(-90 404.5 110.8)">1</text>
<text x="429.3" y="109.2">D601</text>
<text x="429.3" y="112.2">SBAS16XV2T5G</text>
<text x="449.6" y="108.3">3.92K</text>
<text x="473.7" y="109.2">10nF</text>
<text x="489.1" y="113">15</text>
<text x="492.2" y="108.3">N/F</text>
<text x="130" y="116.8">PWM_LED</text>
<text x="157.7" y="116.1">1</text>
<text x="164.1" y="115.1">R1</text>
<text x="182.6" y="115.3">Q600</text>
<text x="191.8" y="114.3">U601</text>
<text x="193.8" y="119.3">BCR401UW6Q</text>
<text x="320.9" y="118.5">R618</text>
<text x="379.3" y="119.8">R607</text>
<text x="411.2" y="117.9" transform="rotate(-90 411.2 117.9)">2</text>
<text x="164.6" y="124.2">R2</text>
<text x="188.9" y="122.7">1</text>
<text x="192.5" y="124">GND</text>
<text x="205.6" y="124">REXT</text>
<text x="213.6" y="122.7">6</text>
<text x="317" y="121">10KOhm</text>
<text x="342.1" y="124.2">C604</text>
<text x="354.8" y="124.2">C605</text>
<text x="364.5" y="124.9">4.7KOhm</text>
<text x="365.3" y="121">R605</text>
<text x="374.7" y="122.3">4.7KOhm</text>
<text x="178.8" y="130.2">2</text>
<text x="187.9" y="130.8">2</text>
<text x="192.3" y="130.6">OUT</text>
<text x="206.6" y="131.6">OUT</text>
<text x="213.6" y="130.3">5</text>
<text x="341.6" y="129.2">N/F</text>
<text x="354.8" y="126.5">1nF</text>
<text x="155.4" y="133.1">C602</text>
<text x="188.9" y="137.9">3</text>
<text x="213.6" y="137.9">4</text>
<text x="371.7" y="135">C606</text>
<text x="371.9" y="137.6">10nF</text>
<text x="496.8" y="132.5">IPB_GROUND</text>
<text x="154.9" y="138.1">N/F</text>
<text x="192.5" y="139.3">OUT</text>
<text x="208.5" y="139.3">VS</text>
<text x="227.3" y="146.4">A_IC_SOT26_BCR401UW6Q_DIODES</text>
<text x="60.9" y="179.1">BAT_PROT_MOT</text>
<text x="84.4" y="179.1">BAT_PROT</text>
<text x="104.6" y="189.2">R613</text>
<text x="94" y="195.1">N/F</text>
<text x="120" y="195.6">Q604-B</text>
<text x="104.6" y="198.1">R614</text>
<text x="104.6" y="200.4">0R</text>
<text x="116.3" y="200.3">4</text>
<text x="129" y="200.3">3</text>
<text x="139.2" y="198.5">R615</text>
<text x="139.2" y="204.9">120K</text>
<text x="123.7" y="210.4">5</text>
<text x="154.9" y="214.1" transform="rotate(-90 154.9 214.1)">R617</text>
<text x="157.2" y="214.1" transform="rotate(-90 157.2 214.1)">22KOhm</text>
<text x="170.7" y="220.7">C610</text>
<text x="105.4" y="223.5">C609</text>
<text x="120.6" y="223" transform="rotate(-90 120.6 223)">R616</text>
<text x="122.9" y="223" transform="rotate(-90 122.9 223)">10KOhm</text>
<text x="170.7" y="223">1nF</text>
<text x="105.4" y="229.9">10nF</text>
<text x="124.7" y="242.7">6</text>
<text x="112" y="248.2">2</text>
<text x="128" y="247.4">Q604-A</text>
<text x="124.2" y="255.9">1</text>
<text x="104.6" y="265.2">C611</text>
<text x="104.1" y="270.1">N/F</text>
</g>
<g font-size="2.3">
<text x="437.4" y="43.5">TP613</text>
<text x="466.6" y="43.5">TP614</text>
<text x="381.7" y="49.5">BAT_PROT</text>
<text x="114.8" y="56.2">TP601</text>
<text x="71.7" y="65.1">TP600</text>
<text x="369.8" y="72">TP609</text>
<text x="409.2" y="70.7">TP612</text>
<text x="385.6" y="74.2">E</text>
<text x="387.9" y="74.4">2</text>
<text x="392.4" y="77.5">Q602</text>
<text x="72.9" y="80.4">TP623</text>
<text x="326.7" y="80.9">TP606</text>
<text x="347" y="80.9">TP607</text>
<text x="379.5" y="79.5">1</text>
<text x="383" y="80.8">B</text>
<text x="392.4" y="80.4">SBC807-16L</text>
<text x="477.8" y="78.3">TP615</text>
<text x="141.5" y="84.2">TP624</text>
<text x="157.8" y="85.9">TP603</text>
<text x="175.5" y="85.9">TP604</text>
<text x="385.4" y="87.4">C</text>
<text x="387.9" y="87.2">3</text>
<text x="391.7" y="86.7">TP611</text>
<text x="216.2" y="93.6">TP605</text>
<text x="125.4" y="103.1">C601</text>
<text x="125.7" y="105.5">10nF</text>
<text x="152.7" y="107.5">TP602</text>
<text x="352.1" y="102.5">TP608</text>
<text x="391.4" y="102.5">TP610</text>
<text x="209.2" y="109.5">C612</text>
<text x="211" y="112.1">N/F</text>
<text x="477.8" y="122.8">TP616</text>
<text x="110.8" y="177.4">TP617</text>
<text x="131.1" y="187.5">TP618</text>
<text x="167.9" y="187.5">TP619</text>
<text x="179.1" y="198.1">AI_BAT_REF</text>
<text x="132.4" y="207.9">TP620</text>
<text x="132.4" y="229.5">TP621</text>
<text x="101.9" y="239.6">TP622</text>
<text x="86.3" y="246.4">DO_BAT_REF</text>
<text x="401.1" y="389.6">Villingen-Schwenningen / Germany</text>
</g>
</svg>
